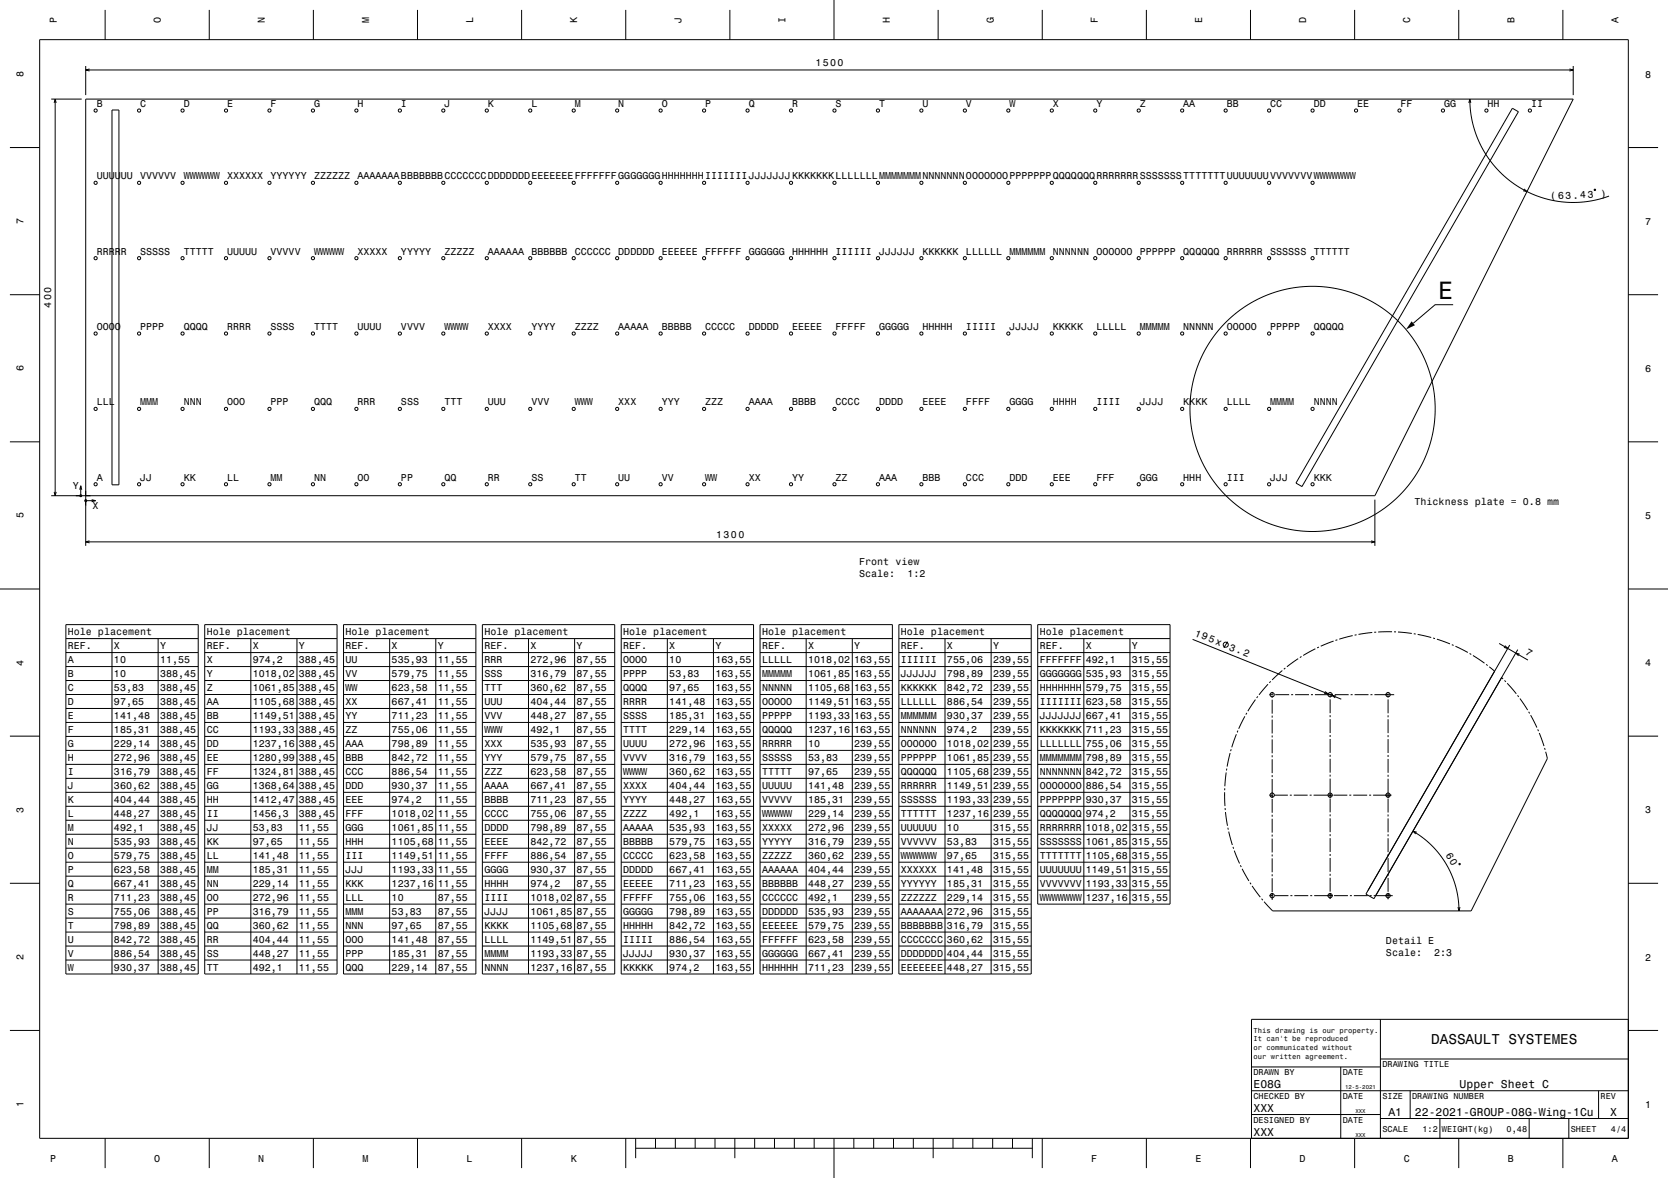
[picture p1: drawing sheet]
<svg xmlns="http://www.w3.org/2000/svg" width="841mm" height="594mm" viewBox="0 0 841 594" stroke-linecap="round" stroke-linejoin="round" font-family="sans-serif">
<g fill="none" stroke="#000" stroke-width=".5">
<path d="M20 20h801v554h-801zM53 5v15M106 5v15M158 5v15M210 5v15M263 5v15M315 5v15M368 5v15M421 0v20M473 5v15M526 5v15M578 5v15"/>
<path d="M630 5v15M683 5v15M735 5v15M788 5v15M43 33v15M43 35h750M45 35h-2l2 1M791 35h2l-2 1M793 33v15M26 50h15M27 52l1-2v2M28 50v200"/>
<path d="M56 55h4v189h-4zM741 52v-2l1 2M741 50l2 12 4 12 7 10 9 9 11 6 7 2 6 1h12l12-3M763 55l3 1-110 189-3-1zM5 74h15M821 74h15M768 95l2 2-2-1M804 95v1zM5 149h15M733 154h-9l-11 9M821 149h15M5 223h15"/>
<path d="M821 223h15M26 250h667l100-200h-750v225M27 248l1 2v-2M41 245v5M41 245l-1 2M41 245v2M43 252h5M46 252h2M48 252l-2 1M693 252v23M43 273h650M45 273h-2l2 1"/>
<path d="M691 273h2l-2 1M0 297h20M821 297h20M33 315h67v176h-67zM103 315h67v176h-67zM173 315h67v176h-67zM243 315h67v176h-67zM313 315h67v176h-67zM383 315h67v176h-67zM453 315h67v176h-67zM523 315h67v141h-67zM692 319l-7 1"/>
<path d="M694 319h-1M702 319h-7M703 319h1M705 319h7M713 320h1M715 320l7 1M33 322h67M33 329h67M33 336h67M56 322v169M80 322v169M103 322h67"/>
<path d="M103 329h67M103 336h67M126 322v169M150 322v169M173 322h67M173 329h67M173 336h67M196 322v169M220 322v169M243 322h67M243 329h67M243 336h67"/>
<path d="M266 322v169M290 322v169M313 322h67M313 329h67M313 336h67M336 322v169M360 322v169M383 322h67M383 329h67M383 336h67M406 322v169M430 322v169"/>
<path d="M453 322h67M453 329h67M453 336h67M476 322v169M500 322v169M523 322h67M523 329h67M523 336h67M546 322v134M570 322v134M601 322l75 31M619 324l-2 3"/>
<path d="M647 338l-6 5M648 337h-1M655 332l-6 4M656 331l-1 1M663 327l-6 4M665 326l-1 1M672 323l-6 3M674 323h-1M682 320l-7 2M684 320h-1M723 322h1M724 322l7 3"/>
<path d="M732 325h1M734 326l6 3M741 330h1M743 331l5 3M749 335l1 1M751 336l3 2M756 324l14 9M759 326l1 1-2-1M761 325l-72 126 4 2 72-125M766 330l-2-1 2 2M33 350h67M33 343h67"/>
<path d="M33 357h67M103 350h67M103 343h67M103 357h67M173 350h67M173 343h67M173 357h67M243 350h67M243 343h67M243 357h67M313 350h67M313 343h67"/>
<path d="M313 357h67M383 350h67M383 343h67M383 357h67M453 350h67M453 343h67M453 357h67M523 350h67M523 343h67M523 357h67M629 359l-1 1M633 353l-4 6"/>
<path d="M634 351v1M639 345l-4 5M640 350h2M641 344h-1M641 349v1M641 351v1M641 353v7M643 350h7M651 350h1M653 350h7M661 350h1M663 350h9"/>
<path d="M668 349l2 1h-2M671 349v1M671 351v1M671 353v7M673 350h7M674 351h-2l1 1M681 350h1M683 350h7M691 350h1M693 350h8M700 349v1M700 351v1"/>
<path d="M700 353v7M701 350h2M757 342h1M759 343v1M760 345l5 5M765 351h1M766 352l4 6M771 359v1M5 371h15M33 364h67M33 371h67M33 378h67"/>
<path d="M103 364h67M103 371h67M103 378h67M173 364h67M173 371h67M173 378h67M243 364h67M243 371h67M243 378h67M313 364h67M313 371h67M313 378h67"/>
<path d="M383 364h67M383 371h67M383 378h67M453 364h67M453 371h67M453 378h67M523 364h67M523 371h67M523 378h67M620 380l-1 7M621 378l-1 1M623 370l-2 7"/>
<path d="M624 368v1M628 361l-3 6M641 361v1M641 363v7M641 371v1M641 373v7M671 361v1M671 363v7M671 371v1M671 373v7M700 361v1M700 363v7"/>
<path d="M700 371v1M700 373v7M772 361l3 6M775 368l1 1M776 370l2 6M779 377v1M779 379l1 3-38 77h-100l-5-4M821 371h15M33 385h67M33 392h67M33 400h67M103 385h67"/>
<path d="M103 392h67M103 400h67M173 385h67M173 392h67M173 400h67M243 385h67M243 392h67M243 400h67M313 385h67M313 392h67M313 400h67M383 385h67"/>
<path d="M383 392h67M383 400h67M453 385h67M453 392h67M453 400h67M523 385h67M523 392h67M523 400h67M617 399l1 7M618 397l-1 1M618 390v6M619 388l-1 1"/>
<path d="M641 381v1M641 383v7M641 391v1M641 393v9M671 381v1M671 383v7M671 391v1M671 393v9M700 381v1M700 383v7M700 391v1M700 393v9"/>
<path d="M33 407h67M33 414h67M103 407h67M103 414h67M173 407h67M173 414h67M243 407h67M243 414h67M313 407h67M313 414h67M383 407h67M383 414h67"/>
<path d="M453 407h67M453 414h67M523 407h67M523 414h67M618 407v1M618 409l1 7M619 417v1M620 419l1 7M640 401h1M641 403v7M641 411v1M641 413v7"/>
<path d="M642 401h7M650 401h1M652 401h7M660 401h1M662 401h10M671 403v7M671 411v1M671 413v7M672 401h7M680 401h1M682 401h7M690 401h1"/>
<path d="M692 401h9M700 403v7M700 411v1M700 413v7M700 401h2M712 419l10 7 4 5 3 5 5 11 1 6 1 6M714 420l-2-1 2 2M33 421h67M33 428h67M33 435h67M103 421h67M103 428h67"/>
<path d="M103 435h67M173 421h67M173 428h67M173 435h67M243 421h67M243 428h67M243 435h67M313 421h67M313 428h67M313 435h67M383 421h67M383 428h67"/>
<path d="M383 435h67M453 421h67M453 428h67M453 435h67M523 421h67M523 428h67M523 435h67M622 427v1M622 429l3 6M625 436l1 1M626 438l4 6M641 421v1"/>
<path d="M641 423v7M641 431v1M641 433v7M671 421v1M671 423v7M671 431v1M671 433v7M700 421v1M700 423v7M700 431v1M700 433v7M736 435v1z"/>
<path d="M5 445h15M33 442h67M33 449h67M33 456h67M103 442h67M103 449h67M103 456h67M173 442h67M173 449h67M173 456h67M243 442h67M243 449h67"/>
<path d="M243 456h67M313 442h67M313 449h67M313 456h67M383 442h67M383 449h67M383 456h67M453 442h67M453 449h67M453 456h67M523 442h67M523 449h67"/>
<path d="M630 445l1 1M631 447l4 5M636 453l1 1M640 452h2M641 441v1M641 443v7M641 450v4M643 452h7M651 452h1M653 452h7M661 452h1M663 452h9"/>
<path d="M671 441v1M671 443v7M671 450v3M673 452h7M681 452h1M683 452h7M691 452h1M693 452h8M700 441v1M700 443v7M700 450v3M701 452h1"/>
<path d="M735 457l1 2v-2M821 445h15M33 463h67M33 470h67M33 477h67M103 463h67M103 470h67M103 477h67M173 463h67M173 470h67M173 477h67M243 463h67"/>
<path d="M243 470h67M243 477h67M313 463h67M313 470h67M313 477h67M383 463h67M383 470h67M383 477h67M453 463h67M453 470h67M453 477h67M33 484h67"/>
<path d="M103 484h67M173 484h67M243 484h67M313 484h67M383 484h67M453 484h67M5 520h15M696 514v60M821 520h15M821 514h-190v60M631 538h65M676 538v36"/>
<path d="M696 534h125M631 550h190M711 550v14M806 550v14M53 574v15M106 574v15M158 574v15M210 574v15M263 574v15M315 574v15M320 579h200M320 574v10"/>
<path d="M330 574v5M341 574v5M350 574v5M361 574v5M371 574v10M380 574v5M391 574v5M401 574v5M410 574v5M421 574v20M431 574v5M440 574v5"/>
<path d="M451 574v5M460 574v5M470 574v10M481 574v5M490 574v5M500 574v5M511 574v5M520 574v10M526 574v15M578 574v15M630 574v15M631 562h65"/>
<path d="M683 574v15M696 564h125M726 564v10M735 574v15M771 564v10M788 574v15M791 564v10"/>
<circle cx="48" cy="56" r=".8"/>
<circle cx="70" cy="56" r=".8"/>
<circle cx="92" cy="56" r=".8"/>
<circle cx="114" cy="56" r=".8"/>
<circle cx="136" cy="56" r=".8"/>
<circle cx="158" cy="56" r=".8"/>
<circle cx="180" cy="56" r=".8"/>
<circle cx="202" cy="56" r=".8"/>
<circle cx="224" cy="56" r=".8"/>
<circle cx="245" cy="56" r=".8"/>
<circle cx="267" cy="56" r=".8"/>
<circle cx="289" cy="56" r=".8"/>
<circle cx="311" cy="56" r=".8"/>
<circle cx="333" cy="56" r=".8"/>
<circle cx="355" cy="56" r=".8"/>
<circle cx="377" cy="56" r=".8"/>
<circle cx="399" cy="56" r=".8"/>
<circle cx="421" cy="56" r=".8"/>
<circle cx="443" cy="56" r=".8"/>
<circle cx="465" cy="56" r=".8"/>
<circle cx="486" cy="56" r=".8"/>
<circle cx="508" cy="56" r=".8"/>
<circle cx="530" cy="56" r=".8"/>
<circle cx="552" cy="56" r=".8"/>
<circle cx="574" cy="56" r=".8"/>
<circle cx="596" cy="56" r=".8"/>
<circle cx="618" cy="56" r=".8"/>
<circle cx="640" cy="56" r=".8"/>
<circle cx="662" cy="56" r=".8"/>
<circle cx="684" cy="56" r=".8"/>
<circle cx="706" cy="56" r=".8"/>
<circle cx="728" cy="56" r=".8"/>
<circle cx="749" cy="56" r=".8"/>
<circle cx="771" cy="56" r=".8"/>
<circle cx="48" cy="92" r=".8"/>
<circle cx="70" cy="92" r=".8"/>
<circle cx="92" cy="92" r=".8"/>
<circle cx="114" cy="92" r=".8"/>
<circle cx="136" cy="92" r=".8"/>
<circle cx="158" cy="92" r=".8"/>
<circle cx="180" cy="92" r=".8"/>
<circle cx="202" cy="92" r=".8"/>
<circle cx="224" cy="92" r=".8"/>
<circle cx="245" cy="92" r=".8"/>
<circle cx="267" cy="92" r=".8"/>
<circle cx="289" cy="92" r=".8"/>
<circle cx="311" cy="92" r=".8"/>
<circle cx="333" cy="92" r=".8"/>
<circle cx="355" cy="92" r=".8"/>
<circle cx="377" cy="92" r=".8"/>
<circle cx="399" cy="92" r=".8"/>
<circle cx="421" cy="92" r=".8"/>
<circle cx="443" cy="92" r=".8"/>
<circle cx="465" cy="92" r=".8"/>
<circle cx="486" cy="92" r=".8"/>
<circle cx="508" cy="92" r=".8"/>
<circle cx="530" cy="92" r=".8"/>
<circle cx="552" cy="92" r=".8"/>
<circle cx="574" cy="92" r=".8"/>
<circle cx="596" cy="92" r=".8"/>
<circle cx="618" cy="92" r=".8"/>
<circle cx="640" cy="92" r=".8"/>
<circle cx="662" cy="92" r=".8"/>
<circle cx="48" cy="130" r=".8"/>
<circle cx="70" cy="130" r=".8"/>
<circle cx="92" cy="130" r=".8"/>
<circle cx="114" cy="130" r=".8"/>
<circle cx="136" cy="130" r=".8"/>
<circle cx="158" cy="130" r=".8"/>
<circle cx="180" cy="130" r=".8"/>
<circle cx="202" cy="130" r=".8"/>
<circle cx="224" cy="130" r=".8"/>
<circle cx="245" cy="130" r=".8"/>
<circle cx="267" cy="130" r=".8"/>
<circle cx="289" cy="130" r=".8"/>
<circle cx="311" cy="130" r=".8"/>
<circle cx="333" cy="130" r=".8"/>
<circle cx="355" cy="130" r=".8"/>
<circle cx="377" cy="130" r=".8"/>
<circle cx="399" cy="130" r=".8"/>
<circle cx="421" cy="130" r=".8"/>
<circle cx="443" cy="130" r=".8"/>
<circle cx="465" cy="130" r=".8"/>
<circle cx="486" cy="130" r=".8"/>
<circle cx="508" cy="130" r=".8"/>
<circle cx="530" cy="130" r=".8"/>
<circle cx="552" cy="130" r=".8"/>
<circle cx="574" cy="130" r=".8"/>
<circle cx="596" cy="130" r=".8"/>
<circle cx="618" cy="130" r=".8"/>
<circle cx="640" cy="130" r=".8"/>
<circle cx="662" cy="130" r=".8"/>
<circle cx="48" cy="168" r=".8"/>
<circle cx="70" cy="168" r=".8"/>
<circle cx="92" cy="168" r=".8"/>
<circle cx="114" cy="168" r=".8"/>
<circle cx="136" cy="168" r=".8"/>
<circle cx="158" cy="168" r=".8"/>
<circle cx="180" cy="168" r=".8"/>
<circle cx="202" cy="168" r=".8"/>
<circle cx="224" cy="168" r=".8"/>
<circle cx="245" cy="168" r=".8"/>
<circle cx="267" cy="168" r=".8"/>
<circle cx="289" cy="168" r=".8"/>
<circle cx="311" cy="168" r=".8"/>
<circle cx="333" cy="168" r=".8"/>
<circle cx="355" cy="168" r=".8"/>
<circle cx="377" cy="168" r=".8"/>
<circle cx="399" cy="168" r=".8"/>
<circle cx="421" cy="168" r=".8"/>
<circle cx="443" cy="168" r=".8"/>
<circle cx="465" cy="168" r=".8"/>
<circle cx="486" cy="168" r=".8"/>
<circle cx="508" cy="168" r=".8"/>
<circle cx="530" cy="168" r=".8"/>
<circle cx="552" cy="168" r=".8"/>
<circle cx="574" cy="168" r=".8"/>
<circle cx="596" cy="168" r=".8"/>
<circle cx="618" cy="168" r=".8"/>
<circle cx="640" cy="168" r=".8"/>
<circle cx="662" cy="168" r=".8"/>
<circle cx="48" cy="206" r=".8"/>
<circle cx="70" cy="206" r=".8"/>
<circle cx="92" cy="206" r=".8"/>
<circle cx="114" cy="206" r=".8"/>
<circle cx="136" cy="206" r=".8"/>
<circle cx="158" cy="206" r=".8"/>
<circle cx="180" cy="206" r=".8"/>
<circle cx="202" cy="206" r=".8"/>
<circle cx="224" cy="206" r=".8"/>
<circle cx="245" cy="206" r=".8"/>
<circle cx="267" cy="206" r=".8"/>
<circle cx="289" cy="206" r=".8"/>
<circle cx="311" cy="206" r=".8"/>
<circle cx="333" cy="206" r=".8"/>
<circle cx="355" cy="206" r=".8"/>
<circle cx="377" cy="206" r=".8"/>
<circle cx="399" cy="206" r=".8"/>
<circle cx="421" cy="206" r=".8"/>
<circle cx="443" cy="206" r=".8"/>
<circle cx="465" cy="206" r=".8"/>
<circle cx="486" cy="206" r=".8"/>
<circle cx="508" cy="206" r=".8"/>
<circle cx="530" cy="206" r=".8"/>
<circle cx="552" cy="206" r=".8"/>
<circle cx="574" cy="206" r=".8"/>
<circle cx="596" cy="206" r=".8"/>
<circle cx="618" cy="206" r=".8"/>
<circle cx="640" cy="206" r=".8"/>
<circle cx="662" cy="206" r="62"/>
<circle cx="662" cy="206" r=".8"/>
<circle cx="41" cy="250" r=".5"/>
<circle cx="43" cy="252" r=".5"/>
<circle cx="48" cy="244" r=".8"/>
<circle cx="70" cy="244" r=".8"/>
<circle cx="92" cy="244" r=".8"/>
<circle cx="114" cy="244" r=".8"/>
<circle cx="136" cy="244" r=".8"/>
<circle cx="158" cy="244" r=".8"/>
<circle cx="180" cy="244" r=".8"/>
<circle cx="202" cy="244" r=".8"/>
<circle cx="224" cy="244" r=".8"/>
<circle cx="245" cy="244" r=".8"/>
<circle cx="267" cy="244" r=".8"/>
<circle cx="289" cy="244" r=".8"/>
<circle cx="311" cy="244" r=".8"/>
<circle cx="333" cy="244" r=".8"/>
<circle cx="355" cy="244" r=".8"/>
<circle cx="377" cy="244" r=".8"/>
<circle cx="399" cy="244" r=".8"/>
<circle cx="421" cy="244" r=".8"/>
<circle cx="443" cy="244" r=".8"/>
<circle cx="465" cy="244" r=".8"/>
<circle cx="486" cy="244" r=".8"/>
<circle cx="508" cy="244" r=".8"/>
<circle cx="530" cy="244" r=".8"/>
<circle cx="552" cy="244" r=".8"/>
<circle cx="574" cy="244" r=".8"/>
<circle cx="596" cy="244" r=".8"/>
<circle cx="618" cy="244" r=".8"/>
<circle cx="640" cy="244" r=".8"/>
<circle cx="662" cy="244" r=".8"/>
<circle cx="618" cy="325" r="1.3"/>
<circle cx="641" cy="350" r="1.1"/>
<circle cx="671" cy="350" r="1.1"/>
<circle cx="700" cy="350" r="1.1"/>
<circle cx="641" cy="401" r="1.1"/>
<circle cx="671" cy="401" r="1.1"/>
<circle cx="700" cy="401" r="1.1"/>
<circle cx="641" cy="452" r="1.1"/>
<circle cx="671" cy="452" r="1.1"/>
<circle cx="700" cy="452" r="1.1"/>
</g>
<path d="M712 162l1 2-4 2z" fill-rule="evenodd" fill="#000"/>
<text font-size="12.6" x="725" y="151">E</text>
<text font-size="7.2" x="722" y="527">DASSAULT SYSTEMES</text>
<g font-size="5.8">
<text x="632" y="549">E08G</text>
<text x="736" y="549">Upper Sheet C</text>
<text x="632" y="561">XXX</text>
<text x="700" y="563">A1</text>
<text x="713" y="563">22-2021-GROUP-08G-Wing-1Cu</text>
<text x="812" y="563">X</text>
<text x="632" y="573">XXX</text>
</g>
<g font-size="5.1">
<text x="782" y="100" transform="rotate(-3 782 100)">( 63.43</text>
<text x="807" y="99" transform="rotate(-3 807 99)">)</text>
<text x="769" y="330" transform="rotate(30 769 330)">7</text>
<text x="729" y="431" transform="rotate(60 729 431)">60</text>
</g>
<g font-size="5">
<text x="29" y="12" transform="rotate(-90 29 12)">P</text>
<text x="81" y="12" transform="rotate(-90 81 12)">O</text>
<text x="134" y="12" transform="rotate(-90 134 12)">N</text>
<text x="186" y="12" transform="rotate(-90 186 12)">M</text>
<text x="239" y="12" transform="rotate(-90 239 12)">L</text>
<text x="291" y="12" transform="rotate(-90 291 12)">K</text>
<text x="344" y="12" transform="rotate(-90 344 12)">J</text>
<text x="396" y="12" transform="rotate(-90 396 12)">I</text>
<text x="449" y="12" transform="rotate(-90 449 12)">H</text>
<text x="501" y="12" transform="rotate(-90 501 12)">G</text>
<text x="554" y="12" transform="rotate(-90 554 12)">F</text>
<text x="606" y="12" transform="rotate(-90 606 12)">E</text>
<text x="659" y="12" transform="rotate(-90 659 12)">D</text>
<text x="711" y="12" transform="rotate(-90 711 12)">C</text>
<text x="764" y="12" transform="rotate(-90 764 12)">B</text>
<text x="816" y="12" transform="rotate(-90 816 12)">A</text>
<text x="411" y="33">1500</text>
<text x="12" y="39" transform="rotate(-90 12 39)">8</text>
<text x="829" y="39">8</text>
<text x="49" y="54">B</text>
<text x="71" y="54">C</text>
<text x="93" y="54">D</text>
<text x="115" y="54">E</text>
<text x="136" y="54">F</text>
<text x="158" y="54">G</text>
<text x="180" y="54">H</text>
<text x="202" y="54">I</text>
<text x="224" y="54">J</text>
<text x="246" y="54">K</text>
<text x="268" y="54">L</text>
<text x="290" y="54">M</text>
<text x="312" y="54">N</text>
<text x="334" y="54">O</text>
<text x="356" y="54">P</text>
<text x="377" y="54">Q</text>
<text x="399" y="54">R</text>
<text x="421" y="54">S</text>
<text x="443" y="54">T</text>
<text x="465" y="54">U</text>
<text x="487" y="54">V</text>
<text x="509" y="54">W</text>
<text x="531" y="54">X</text>
<text x="553" y="54">Y</text>
<text x="575" y="54">Z</text>
<text x="597" y="54">AA</text>
<text x="619" y="54">BB</text>
<text x="640" y="54">CC</text>
<text x="662" y="54">DD</text>
<text x="684" y="54">EE</text>
<text x="706" y="54">FF</text>
<text x="728" y="54">GG</text>
<text x="750" y="54">HH</text>
<text x="772" y="54">II</text>
<text x="49" y="90">UUUUUU</text>
<text x="71" y="90">VVVVVV</text>
<text x="93" y="90">WWWWWW</text>
<text x="115" y="90">XXXXXX</text>
<text x="136" y="90">YYYYYY</text>
<text x="158" y="90">ZZZZZZ</text>
<text x="180" y="90">AAAAAAABBBBBBBCCCCCCCDDDDDDDEEEEEEEFFFFFFFGGGGGGGHHHHHHHIIIIIIIJJJJJJJKKKKKKKLLLLLLLMMMMMMMNNNNNNNOOOOOOOPPPPPPPQQQQQQQRRRRRRRSSSSSSSTTTTTTTUUUUUUUVVVVVVVWWWWWWW</text>
<text x="12" y="113" transform="rotate(-90 12 113)">7</text>
<text x="829" y="113">7</text>
<text x="49" y="128">RRRRR</text>
<text x="71" y="128">SSSSS</text>
<text x="93" y="128">TTTTT</text>
<text x="115" y="128">UUUUU</text>
<text x="136" y="128">VVVVV</text>
<text x="158" y="128">WWWWW</text>
<text x="180" y="128">XXXXX</text>
<text x="202" y="128">YYYYY</text>
<text x="224" y="128">ZZZZZ</text>
<text x="246" y="128">AAAAAA</text>
<text x="268" y="128">BBBBBB</text>
<text x="290" y="128">CCCCCC</text>
<text x="312" y="128">DDDDDD</text>
<text x="334" y="128">EEEEEE</text>
<text x="356" y="128">FFFFFF</text>
<text x="377" y="128">GGGGGG</text>
<text x="399" y="128">HHHHHH</text>
<text x="421" y="128">IIIIII</text>
<text x="443" y="128">JJJJJJ</text>
<text x="465" y="128">KKKKKK</text>
<text x="487" y="128">LLLLLL</text>
<text x="509" y="128">MMMMMM</text>
<text x="531" y="128">NNNNNN</text>
<text x="553" y="128">OOOOOO</text>
<text x="575" y="128">PPPPPP</text>
<text x="597" y="128">QQQQQQ</text>
<text x="619" y="128">RRRRRR</text>
<text x="640" y="128">SSSSSS</text>
<text x="662" y="128">TTTTTT</text>
<text x="26" y="155" transform="rotate(-90 26 155)">400</text>
<text x="49" y="166">OOOO</text>
<text x="71" y="166">PPPP</text>
<text x="93" y="166">QQQQ</text>
<text x="115" y="166">RRRR</text>
<text x="136" y="166">SSSS</text>
<text x="158" y="166">TTTT</text>
<text x="180" y="166">UUUU</text>
<text x="202" y="166">VVVV</text>
<text x="224" y="166">WWWW</text>
<text x="246" y="166">XXXX</text>
<text x="268" y="166">YYYY</text>
<text x="290" y="166">ZZZZ</text>
<text x="312" y="166">AAAAA</text>
<text x="334" y="166">BBBBB</text>
<text x="356" y="166">CCCCC</text>
<text x="377" y="166">DDDDD</text>
<text x="399" y="166">EEEEE</text>
<text x="421" y="166">FFFFF</text>
<text x="443" y="166">GGGGG</text>
<text x="465" y="166">HHHHH</text>
<text x="487" y="166">IIIII</text>
<text x="509" y="166">JJJJJ</text>
<text x="531" y="166">KKKKK</text>
<text x="553" y="166">LLLLL</text>
<text x="575" y="166">MMMMM</text>
<text x="597" y="166">NNNNN</text>
<text x="619" y="166">OOOOO</text>
<text x="640" y="166">PPPPP</text>
<text x="662" y="166">QQQQQ</text>
<text x="12" y="187" transform="rotate(-90 12 187)">6</text>
<text x="829" y="188">6</text>
<text x="49" y="204">LLL</text>
<text x="71" y="204">MMM</text>
<text x="93" y="204">NNN</text>
<text x="115" y="204">OOO</text>
<text x="136" y="204">PPP</text>
<text x="158" y="204">QQQ</text>
<text x="180" y="204">RRR</text>
<text x="202" y="204">SSS</text>
<text x="224" y="204">TTT</text>
<text x="246" y="204">UUU</text>
<text x="268" y="204">VVV</text>
<text x="290" y="204">WWW</text>
<text x="312" y="204">XXX</text>
<text x="334" y="204">YYY</text>
<text x="356" y="204">ZZZ</text>
<text x="377" y="204">AAAA</text>
<text x="399" y="204">BBBB</text>
<text x="421" y="204">CCCC</text>
<text x="443" y="204">DDDD</text>
<text x="465" y="204">EEEE</text>
<text x="487" y="204">FFFF</text>
<text x="509" y="204">GGGG</text>
<text x="531" y="204">HHHH</text>
<text x="553" y="204">IIII</text>
<text x="575" y="204">JJJJ</text>
<text x="597" y="204">KKKK</text>
<text x="619" y="204">LLLL</text>
<text x="640" y="204">MMMM</text>
<text x="662" y="204">NNNN</text>
<text x="49" y="242">A</text>
<text x="71" y="242">JJ</text>
<text x="93" y="242">KK</text>
<text x="115" y="242">LL</text>
<text x="136" y="242">MM</text>
<text x="158" y="242">NN</text>
<text x="180" y="242">OO</text>
<text x="202" y="242">PP</text>
<text x="224" y="242">QQ</text>
<text x="246" y="242">RR</text>
<text x="268" y="242">SS</text>
<text x="290" y="242">TT</text>
<text x="312" y="242">UU</text>
<text x="334" y="242">VV</text>
<text x="356" y="242">WW</text>
<text x="377" y="242">XX</text>
<text x="399" y="242">YY</text>
<text x="421" y="242">ZZ</text>
<text x="443" y="242">AAA</text>
<text x="465" y="242">BBB</text>
<text x="487" y="242">CCC</text>
<text x="509" y="242">DDD</text>
<text x="531" y="242">EEE</text>
<text x="553" y="242">FFF</text>
<text x="575" y="242">GGG</text>
<text x="597" y="242">HHH</text>
<text x="619" y="242">III</text>
<text x="640" y="242">JJJ</text>
<text x="662" y="242">KKK</text>
<text x="37" y="247">Y</text>
<text x="47" y="257">X</text>
<text x="713" y="255">Thickness plate = 0.8 mm</text>
<text x="12" y="261" transform="rotate(-90 12 261)">5</text>
<text x="829" y="262">5</text>
<text x="361" y="271">1300</text>
<text x="433" y="285">Front view</text>
<text x="433" y="291">Scale:</text>
<text x="458" y="291">1:2</text>
<text x="34" y="320">Hole placement</text>
<text x="104" y="320">Hole placement</text>
<text x="174" y="320">Hole placement</text>
<text x="244" y="320">Hole placement</text>
<text x="314" y="320">Hole placement</text>
<text x="384" y="320">Hole placement</text>
<text x="454" y="320">Hole placement</text>
<text x="524" y="320">Hole placement</text>
<text x="602" y="321" transform="rotate(22 602 321)">195x</text>
<text x="34" y="327">REF.</text>
<text x="57" y="327">X</text>
<text x="81" y="327">Y</text>
<text x="104" y="327">REF.</text>
<text x="127" y="327">X</text>
<text x="151" y="327">Y</text>
<text x="174" y="327">REF.</text>
<text x="197" y="327">X</text>
<text x="221" y="327">Y</text>
<text x="244" y="327">REF.</text>
<text x="267" y="327">X</text>
<text x="291" y="327">Y</text>
<text x="314" y="327">REF.</text>
<text x="337" y="327">X</text>
<text x="361" y="327">Y</text>
<text x="384" y="327">REF.</text>
<text x="407" y="327">X</text>
<text x="431" y="327">Y</text>
<text x="454" y="327">REF.</text>
<text x="477" y="327">X</text>
<text x="501" y="327">Y</text>
<text x="524" y="327">REF.</text>
<text x="547" y="327">X</text>
<text x="571" y="327">Y</text>
<text x="619" y="328" transform="rotate(22 619 328)">3.2</text>
<text x="12" y="336" transform="rotate(-90 12 336)">4</text>
<text x="34" y="334">A</text>
<text x="57" y="334">10</text>
<text x="81" y="334">11,55</text>
<text x="104" y="334">X</text>
<text x="127" y="334">974,2</text>
<text x="151" y="334">388,45</text>
<text x="174" y="334">UU</text>
<text x="197" y="334">535,93</text>
<text x="221" y="334">11,55</text>
<text x="244" y="334">RRR</text>
<text x="267" y="334">272,96</text>
<text x="291" y="334">87,55</text>
<text x="314" y="334">OOOO</text>
<text x="337" y="334">10</text>
<text x="361" y="334">163,55</text>
<text x="384" y="334">LLLLL</text>
<text x="407" y="334">1018,02</text>
<text x="431" y="334">163,55</text>
<text x="454" y="334">IIIIII</text>
<text x="477" y="334">755,06</text>
<text x="501" y="334">239,55</text>
<text x="524" y="334">FFFFFFF</text>
<text x="547" y="334">492,1</text>
<text x="571" y="334">315,55</text>
<text x="829" y="336">4</text>
<text x="34" y="341">B</text>
<text x="57" y="341">10</text>
<text x="81" y="341">388,45</text>
<text x="104" y="341">Y</text>
<text x="127" y="341">1018,02</text>
<text x="151" y="341">388,45</text>
<text x="174" y="341">VV</text>
<text x="197" y="341">579,75</text>
<text x="221" y="341">11,55</text>
<text x="244" y="341">SSS</text>
<text x="267" y="341">316,79</text>
<text x="291" y="341">87,55</text>
<text x="314" y="341">PPPP</text>
<text x="337" y="341">53,83</text>
<text x="361" y="341">163,55</text>
<text x="384" y="341">MMMMM</text>
<text x="407" y="341">1061,85</text>
<text x="431" y="341">163,55</text>
<text x="454" y="341">JJJJJJ</text>
<text x="477" y="341">798,89</text>
<text x="501" y="341">239,55</text>
<text x="524" y="341">GGGGGGG</text>
<text x="547" y="341">535,93</text>
<text x="571" y="341">315,55</text>
<text x="34" y="349">C</text>
<text x="57" y="349">53,83</text>
<text x="81" y="349">388,45</text>
<text x="104" y="349">Z</text>
<text x="127" y="349">1061,85</text>
<text x="151" y="349">388,45</text>
<text x="174" y="349">WW</text>
<text x="197" y="349">623,58</text>
<text x="221" y="349">11,55</text>
<text x="244" y="349">TTT</text>
<text x="267" y="349">360,62</text>
<text x="291" y="349">87,55</text>
<text x="314" y="349">QQQQ</text>
<text x="337" y="349">97,65</text>
<text x="361" y="349">163,55</text>
<text x="384" y="349">NNNNN</text>
<text x="407" y="349">1105,68</text>
<text x="431" y="349">163,55</text>
<text x="454" y="349">KKKKKK</text>
<text x="477" y="349">842,72</text>
<text x="501" y="349">239,55</text>
<text x="524" y="349">HHHHHHH</text>
<text x="547" y="349">579,75</text>
<text x="571" y="349">315,55</text>
<text x="34" y="356">D</text>
<text x="57" y="356">97,65</text>
<text x="81" y="356">388,45</text>
<text x="104" y="356">AA</text>
<text x="127" y="356">1105,68</text>
<text x="151" y="356">388,45</text>
<text x="174" y="356">XX</text>
<text x="197" y="356">667,41</text>
<text x="221" y="356">11,55</text>
<text x="244" y="356">UUU</text>
<text x="267" y="356">404,44</text>
<text x="291" y="356">87,55</text>
<text x="314" y="356">RRRR</text>
<text x="337" y="356">141,48</text>
<text x="361" y="356">163,55</text>
<text x="384" y="356">OOOOO</text>
<text x="407" y="356">1149,51</text>
<text x="431" y="356">163,55</text>
<text x="454" y="356">LLLLLL</text>
<text x="477" y="356">886,54</text>
<text x="501" y="356">239,55</text>
<text x="524" y="356">IIIIIII</text>
<text x="547" y="356">623,58</text>
<text x="571" y="356">315,55</text>
<text x="34" y="363">E</text>
<text x="57" y="363">141,48</text>
<text x="81" y="363">388,45</text>
<text x="104" y="363">BB</text>
<text x="127" y="363">1149,51</text>
<text x="151" y="363">388,45</text>
<text x="174" y="363">YY</text>
<text x="197" y="363">711,23</text>
<text x="221" y="363">11,55</text>
<text x="244" y="363">VVV</text>
<text x="267" y="363">448,27</text>
<text x="291" y="363">87,55</text>
<text x="314" y="363">SSSS</text>
<text x="337" y="363">185,31</text>
<text x="361" y="363">163,55</text>
<text x="384" y="363">PPPPP</text>
<text x="407" y="363">1193,33</text>
<text x="431" y="363">163,55</text>
<text x="454" y="363">MMMMMM</text>
<text x="477" y="363">930,37</text>
<text x="501" y="363">239,55</text>
<text x="524" y="363">JJJJJJJ</text>
<text x="547" y="363">667,41</text>
<text x="571" y="363">315,55</text>
<text x="34" y="370">F</text>
<text x="57" y="370">185,31</text>
<text x="81" y="370">388,45</text>
<text x="104" y="370">CC</text>
<text x="127" y="370">1193,33</text>
<text x="151" y="370">388,45</text>
<text x="174" y="370">ZZ</text>
<text x="197" y="370">755,06</text>
<text x="221" y="370">11,55</text>
<text x="244" y="370">WWW</text>
<text x="267" y="370">492,1</text>
<text x="291" y="370">87,55</text>
<text x="314" y="370">TTTT</text>
<text x="337" y="370">229,14</text>
<text x="361" y="370">163,55</text>
<text x="384" y="370">QQQQQ</text>
<text x="407" y="370">1237,16</text>
<text x="431" y="370">163,55</text>
<text x="454" y="370">NNNNNN</text>
<text x="477" y="370">974,2</text>
<text x="501" y="370">239,55</text>
<text x="524" y="370">KKKKKKK</text>
<text x="547" y="370">711,23</text>
<text x="571" y="370">315,55</text>
<text x="34" y="377">G</text>
<text x="57" y="377">229,14</text>
<text x="81" y="377">388,45</text>
<text x="104" y="377">DD</text>
<text x="127" y="377">1237,16</text>
<text x="151" y="377">388,45</text>
<text x="174" y="377">AAA</text>
<text x="197" y="377">798,89</text>
<text x="221" y="377">11,55</text>
<text x="244" y="377">XXX</text>
<text x="267" y="377">535,93</text>
<text x="291" y="377">87,55</text>
<text x="314" y="377">UUUU</text>
<text x="337" y="377">272,96</text>
<text x="361" y="377">163,55</text>
<text x="384" y="377">RRRRR</text>
<text x="407" y="377">10</text>
<text x="431" y="377">239,55</text>
<text x="454" y="377">OOOOOO</text>
<text x="477" y="377">1018,02</text>
<text x="501" y="377">239,55</text>
<text x="524" y="377">LLLLLLL</text>
<text x="547" y="377">755,06</text>
<text x="571" y="377">315,55</text>
<text x="34" y="384">H</text>
<text x="57" y="384">272,96</text>
<text x="81" y="384">388,45</text>
<text x="104" y="384">EE</text>
<text x="127" y="384">1280,99</text>
<text x="151" y="384">388,45</text>
<text x="174" y="384">BBB</text>
<text x="197" y="384">842,72</text>
<text x="221" y="384">11,55</text>
<text x="244" y="384">YYY</text>
<text x="267" y="384">579,75</text>
<text x="291" y="384">87,55</text>
<text x="314" y="384">VVVV</text>
<text x="337" y="384">316,79</text>
<text x="361" y="384">163,55</text>
<text x="384" y="384">SSSSS</text>
<text x="407" y="384">53,83</text>
<text x="431" y="384">239,55</text>
<text x="454" y="384">PPPPPP</text>
<text x="477" y="384">1061,85</text>
<text x="501" y="384">239,55</text>
<text x="524" y="384">MMMMMMM</text>
<text x="547" y="384">798,89</text>
<text x="571" y="384">315,55</text>
<text x="34" y="391">I</text>
<text x="57" y="391">316,79</text>
<text x="81" y="391">388,45</text>
<text x="104" y="391">FF</text>
<text x="127" y="391">1324,81</text>
<text x="151" y="391">388,45</text>
<text x="174" y="391">CCC</text>
<text x="197" y="391">886,54</text>
<text x="221" y="391">11,55</text>
<text x="244" y="391">ZZZ</text>
<text x="267" y="391">623,58</text>
<text x="291" y="391">87,55</text>
<text x="314" y="391">WWWW</text>
<text x="337" y="391">360,62</text>
<text x="361" y="391">163,55</text>
<text x="384" y="391">TTTTT</text>
<text x="407" y="391">97,65</text>
<text x="431" y="391">239,55</text>
<text x="454" y="391">QQQQQQ</text>
<text x="477" y="391">1105,68</text>
<text x="501" y="391">239,55</text>
<text x="524" y="391">NNNNNNN</text>
<text x="547" y="391">842,72</text>
<text x="571" y="391">315,55</text>
<text x="34" y="398">J</text>
<text x="57" y="398">360,62</text>
<text x="81" y="398">388,45</text>
<text x="104" y="398">GG</text>
<text x="127" y="398">1368,64</text>
<text x="151" y="398">388,45</text>
<text x="174" y="398">DDD</text>
<text x="197" y="398">930,37</text>
<text x="221" y="398">11,55</text>
<text x="244" y="398">AAAA</text>
<text x="267" y="398">667,41</text>
<text x="291" y="398">87,55</text>
<text x="314" y="398">XXXX</text>
<text x="337" y="398">404,44</text>
<text x="361" y="398">163,55</text>
<text x="384" y="398">UUUUU</text>
<text x="407" y="398">141,48</text>
<text x="431" y="398">239,55</text>
<text x="454" y="398">RRRRRR</text>
<text x="477" y="398">1149,51</text>
<text x="501" y="398">239,55</text>
<text x="524" y="398">OOOOOOO</text>
<text x="547" y="398">886,54</text>
<text x="571" y="398">315,55</text>
<text x="34" y="405">K</text>
<text x="57" y="405">404,44</text>
<text x="81" y="405">388,45</text>
<text x="104" y="405">HH</text>
<text x="127" y="405">1412,47</text>
<text x="151" y="405">388,45</text>
<text x="174" y="405">EEE</text>
<text x="197" y="405">974,2</text>
<text x="221" y="405">11,55</text>
<text x="244" y="405">BBBB</text>
<text x="267" y="405">711,23</text>
<text x="291" y="405">87,55</text>
<text x="314" y="405">YYYY</text>
<text x="337" y="405">448,27</text>
<text x="361" y="405">163,55</text>
<text x="384" y="405">VVVVV</text>
<text x="407" y="405">185,31</text>
<text x="431" y="405">239,55</text>
<text x="454" y="405">SSSSSS</text>
<text x="477" y="405">1193,33</text>
<text x="501" y="405">239,55</text>
<text x="524" y="405">PPPPPPP</text>
<text x="547" y="405">930,37</text>
<text x="571" y="405">315,55</text>
<text x="12" y="410" transform="rotate(-90 12 410)">3</text>
<text x="34" y="412">L</text>
<text x="57" y="412">448,27</text>
<text x="81" y="412">388,45</text>
<text x="104" y="412">II</text>
<text x="127" y="412">1456,3</text>
<text x="151" y="412">388,45</text>
<text x="174" y="412">FFF</text>
<text x="197" y="412">1018,02</text>
<text x="221" y="412">11,55</text>
<text x="244" y="412">CCCC</text>
<text x="267" y="412">755,06</text>
<text x="291" y="412">87,55</text>
<text x="314" y="412">ZZZZ</text>
<text x="337" y="412">492,1</text>
<text x="361" y="412">163,55</text>
<text x="384" y="412">WWWWW</text>
<text x="407" y="412">229,14</text>
<text x="431" y="412">239,55</text>
<text x="454" y="412">TTTTTT</text>
<text x="477" y="412">1237,16</text>
<text x="501" y="412">239,55</text>
<text x="524" y="412">QQQQQQQ</text>
<text x="547" y="412">974,2</text>
<text x="571" y="412">315,55</text>
<text x="829" y="410">3</text>
<text x="34" y="419">M</text>
<text x="57" y="419">492,1</text>
<text x="81" y="419">388,45</text>
<text x="104" y="419">JJ</text>
<text x="127" y="419">53,83</text>
<text x="151" y="419">11,55</text>
<text x="174" y="419">GGG</text>
<text x="197" y="419">1061,85</text>
<text x="221" y="419">11,55</text>
<text x="244" y="419">DDDD</text>
<text x="267" y="419">798,89</text>
<text x="291" y="419">87,55</text>
<text x="314" y="419">AAAAA</text>
<text x="337" y="419">535,93</text>
<text x="361" y="419">163,55</text>
<text x="384" y="419">XXXXX</text>
<text x="407" y="419">272,96</text>
<text x="431" y="419">239,55</text>
<text x="454" y="419">UUUUUU</text>
<text x="477" y="419">10</text>
<text x="501" y="419">315,55</text>
<text x="524" y="419">RRRRRRR</text>
<text x="547" y="419">1018,02</text>
<text x="571" y="419">315,55</text>
<text x="34" y="426">N</text>
<text x="57" y="426">535,93</text>
<text x="81" y="426">388,45</text>
<text x="104" y="426">KK</text>
<text x="127" y="426">97,65</text>
<text x="151" y="426">11,55</text>
<text x="174" y="426">HHH</text>
<text x="197" y="426">1105,68</text>
<text x="221" y="426">11,55</text>
<text x="244" y="426">EEEE</text>
<text x="267" y="426">842,72</text>
<text x="291" y="426">87,55</text>
<text x="314" y="426">BBBBB</text>
<text x="337" y="426">579,75</text>
<text x="361" y="426">163,55</text>
<text x="384" y="426">YYYYY</text>
<text x="407" y="426">316,79</text>
<text x="431" y="426">239,55</text>
<text x="454" y="426">VVVVVV</text>
<text x="477" y="426">53,83</text>
<text x="501" y="426">315,55</text>
<text x="524" y="426">SSSSSSS</text>
<text x="547" y="426">1061,85</text>
<text x="571" y="426">315,55</text>
<text x="34" y="433">O</text>
<text x="57" y="433">579,75</text>
<text x="81" y="433">388,45</text>
<text x="104" y="433">LL</text>
<text x="127" y="433">141,48</text>
<text x="151" y="433">11,55</text>
<text x="174" y="433">III</text>
<text x="197" y="433">1149,51</text>
<text x="221" y="433">11,55</text>
<text x="244" y="433">FFFF</text>
<text x="267" y="433">886,54</text>
<text x="291" y="433">87,55</text>
<text x="314" y="433">CCCCC</text>
<text x="337" y="433">623,58</text>
<text x="361" y="433">163,55</text>
<text x="384" y="433">ZZZZZ</text>
<text x="407" y="433">360,62</text>
<text x="431" y="433">239,55</text>
<text x="454" y="433">WWWWWW</text>
<text x="477" y="433">97,65</text>
<text x="501" y="433">315,55</text>
<text x="524" y="433">TTTTTTT</text>
<text x="547" y="433">1105,68</text>
<text x="571" y="433">315,55</text>
<text x="34" y="440">P</text>
<text x="57" y="440">623,58</text>
<text x="81" y="440">388,45</text>
<text x="104" y="440">MM</text>
<text x="127" y="440">185,31</text>
<text x="151" y="440">11,55</text>
<text x="174" y="440">JJJ</text>
<text x="197" y="440">1193,33</text>
<text x="221" y="440">11,55</text>
<text x="244" y="440">GGGG</text>
<text x="267" y="440">930,37</text>
<text x="291" y="440">87,55</text>
<text x="314" y="440">DDDDD</text>
<text x="337" y="440">667,41</text>
<text x="361" y="440">163,55</text>
<text x="384" y="440">AAAAAA</text>
<text x="407" y="440">404,44</text>
<text x="431" y="440">239,55</text>
<text x="454" y="440">XXXXXX</text>
<text x="477" y="440">141,48</text>
<text x="501" y="440">315,55</text>
<text x="524" y="440">UUUUUUU</text>
<text x="547" y="440">1149,51</text>
<text x="571" y="440">315,55</text>
<text x="34" y="447">Q</text>
<text x="57" y="447">667,41</text>
<text x="81" y="447">388,45</text>
<text x="104" y="447">NN</text>
<text x="127" y="447">229,14</text>
<text x="151" y="447">11,55</text>
<text x="174" y="447">KKK</text>
<text x="197" y="447">1237,16</text>
<text x="221" y="447">11,55</text>
<text x="244" y="447">HHHH</text>
<text x="267" y="447">974,2</text>
<text x="291" y="447">87,55</text>
<text x="314" y="447">EEEEE</text>
<text x="337" y="447">711,23</text>
<text x="361" y="447">163,55</text>
<text x="384" y="447">BBBBBB</text>
<text x="407" y="447">448,27</text>
<text x="431" y="447">239,55</text>
<text x="454" y="447">YYYYYY</text>
<text x="477" y="447">185,31</text>
<text x="501" y="447">315,55</text>
<text x="524" y="447">VVVVVVV</text>
<text x="547" y="447">1193,33</text>
<text x="571" y="447">315,55</text>
<text x="34" y="454">R</text>
<text x="57" y="454">711,23</text>
<text x="81" y="454">388,45</text>
<text x="104" y="454">OO</text>
<text x="127" y="454">272,96</text>
<text x="151" y="454">11,55</text>
<text x="174" y="454">LLL</text>
<text x="197" y="454">10</text>
<text x="221" y="454">87,55</text>
<text x="244" y="454">IIII</text>
<text x="267" y="454">1018,02</text>
<text x="291" y="454">87,55</text>
<text x="314" y="454">FFFFF</text>
<text x="337" y="454">755,06</text>
<text x="361" y="454">163,55</text>
<text x="384" y="454">CCCCCC</text>
<text x="407" y="454">492,1</text>
<text x="431" y="454">239,55</text>
<text x="454" y="454">ZZZZZZ</text>
<text x="477" y="454">229,14</text>
<text x="501" y="454">315,55</text>
<text x="524" y="454">WWWWWWW</text>
<text x="547" y="454">1237,16</text>
<text x="571" y="454">315,55</text>
<text x="34" y="461">S</text>
<text x="57" y="461">755,06</text>
<text x="81" y="461">388,45</text>
<text x="104" y="461">PP</text>
<text x="127" y="461">316,79</text>
<text x="151" y="461">11,55</text>
<text x="174" y="461">MMM</text>
<text x="197" y="461">53,83</text>
<text x="221" y="461">87,55</text>
<text x="244" y="461">JJJJ</text>
<text x="267" y="461">1061,85</text>
<text x="291" y="461">87,55</text>
<text x="314" y="461">GGGGG</text>
<text x="337" y="461">798,89</text>
<text x="361" y="461">163,55</text>
<text x="384" y="461">DDDDDD</text>
<text x="407" y="461">535,93</text>
<text x="431" y="461">239,55</text>
<text x="454" y="461">AAAAAAA</text>
<text x="477" y="461">272,96</text>
<text x="501" y="461">315,55</text>
<text x="34" y="468">T</text>
<text x="57" y="468">798,89</text>
<text x="81" y="468">388,45</text>
<text x="104" y="468">QQ</text>
<text x="127" y="468">360,62</text>
<text x="151" y="468">11,55</text>
<text x="174" y="468">NNN</text>
<text x="197" y="468">97,65</text>
<text x="221" y="468">87,55</text>
<text x="244" y="468">KKKK</text>
<text x="267" y="468">1105,68</text>
<text x="291" y="468">87,55</text>
<text x="314" y="468">HHHHH</text>
<text x="337" y="468">842,72</text>
<text x="361" y="468">163,55</text>
<text x="384" y="468">EEEEEE</text>
<text x="407" y="468">579,75</text>
<text x="431" y="468">239,55</text>
<text x="454" y="468">BBBBBBB</text>
<text x="477" y="468">316,79</text>
<text x="501" y="468">315,55</text>
<text x="34" y="475">U</text>
<text x="57" y="475">842,72</text>
<text x="81" y="475">388,45</text>
<text x="104" y="475">RR</text>
<text x="127" y="475">404,44</text>
<text x="151" y="475">11,55</text>
<text x="174" y="475">OOO</text>
<text x="197" y="475">141,48</text>
<text x="221" y="475">87,55</text>
<text x="244" y="475">LLLL</text>
<text x="267" y="475">1149,51</text>
<text x="291" y="475">87,55</text>
<text x="314" y="475">IIIII</text>
<text x="337" y="475">886,54</text>
<text x="361" y="475">163,55</text>
<text x="384" y="475">FFFFFF</text>
<text x="407" y="475">623,58</text>
<text x="431" y="475">239,55</text>
<text x="454" y="475">CCCCCCC</text>
<text x="477" y="475">360,62</text>
<text x="501" y="475">315,55</text>
<text x="699" y="476">Detail E</text>
<text x="12" y="484" transform="rotate(-90 12 484)">2</text>
<text x="34" y="482">V</text>
<text x="57" y="482">886,54</text>
<text x="81" y="482">388,45</text>
<text x="104" y="482">SS</text>
<text x="127" y="482">448,27</text>
<text x="151" y="482">11,55</text>
<text x="174" y="482">PPP</text>
<text x="197" y="482">185,31</text>
<text x="221" y="482">87,55</text>
<text x="244" y="482">MMMM</text>
<text x="267" y="482">1193,33</text>
<text x="291" y="482">87,55</text>
<text x="314" y="482">JJJJJ</text>
<text x="337" y="482">930,37</text>
<text x="361" y="482">163,55</text>
<text x="384" y="482">GGGGGG</text>
<text x="407" y="482">667,41</text>
<text x="431" y="482">239,55</text>
<text x="454" y="482">DDDDDDD</text>
<text x="477" y="482">404,44</text>
<text x="501" y="482">315,55</text>
<text x="699" y="482">Scale:</text>
<text x="723" y="482">2:3</text>
<text x="829" y="484">2</text>
<text x="34" y="489">W</text>
<text x="57" y="489">930,37</text>
<text x="81" y="489">388,45</text>
<text x="104" y="489">TT</text>
<text x="127" y="489">492,1</text>
<text x="151" y="489">11,55</text>
<text x="174" y="489">QQQ</text>
<text x="197" y="489">229,14</text>
<text x="221" y="489">87,55</text>
<text x="244" y="489">NNNN</text>
<text x="267" y="489">1237,16</text>
<text x="291" y="489">87,55</text>
<text x="314" y="489">KKKKK</text>
<text x="337" y="489">974,2</text>
<text x="361" y="489">163,55</text>
<text x="384" y="489">HHHHHH</text>
<text x="407" y="489">711,23</text>
<text x="431" y="489">239,55</text>
<text x="454" y="489">EEEEEEE</text>
<text x="477" y="489">448,27</text>
<text x="501" y="489">315,55</text>
<text x="12" y="558" transform="rotate(-90 12 558)">1</text>
<text x="829" y="559">1</text>
<text x="25" y="586">P</text>
<text x="78" y="586">O</text>
<text x="130" y="586">N</text>
<text x="183" y="586">M</text>
<text x="235" y="586">L</text>
<text x="288" y="586">K</text>
<text x="550" y="586">F</text>
<text x="603" y="586">E</text>
<text x="655" y="586">D</text>
<text x="708" y="586">C</text>
<text x="760" y="586">B</text>
<text x="813" y="586">A</text>
</g>
<g font-size="4.3">
<text x="697" y="538">DRAWING TITLE</text>
<text x="632" y="542">DRAWN BY</text>
<text x="677" y="542">DATE</text>
<text x="632" y="554">CHECKED BY</text>
<text x="677" y="554">DATE</text>
<text x="697" y="554">SIZE</text>
<text x="712" y="554">DRAWING NUMBER</text>
<text x="807" y="554">REV</text>
<text x="632" y="566">DESIGNED BY</text>
<text x="677" y="566">DATE</text>
<text x="697" y="571">SCALE</text>
<text x="717" y="571">1:2</text>
<text x="727" y="571">WEIGHT(kg)</text>
<text x="760" y="571">0,48</text>
<text x="792" y="571">SHEET</text>
<text x="812" y="571">4/4</text>
</g>
<g font-size="3.6">
<text x="632" y="521">This drawing is our property.</text>
<text x="632" y="525">It can't be reproduced</text>
<text x="632" y="529">or communicated without</text>
<text x="632" y="534">our written agreement.</text>
</g>
<g font-size="2.9">
<text x="678" y="549">12-5-2021</text>
<text x="683" y="561">XXX</text>
<text x="683" y="573">XXX</text>
</g>
</svg>
